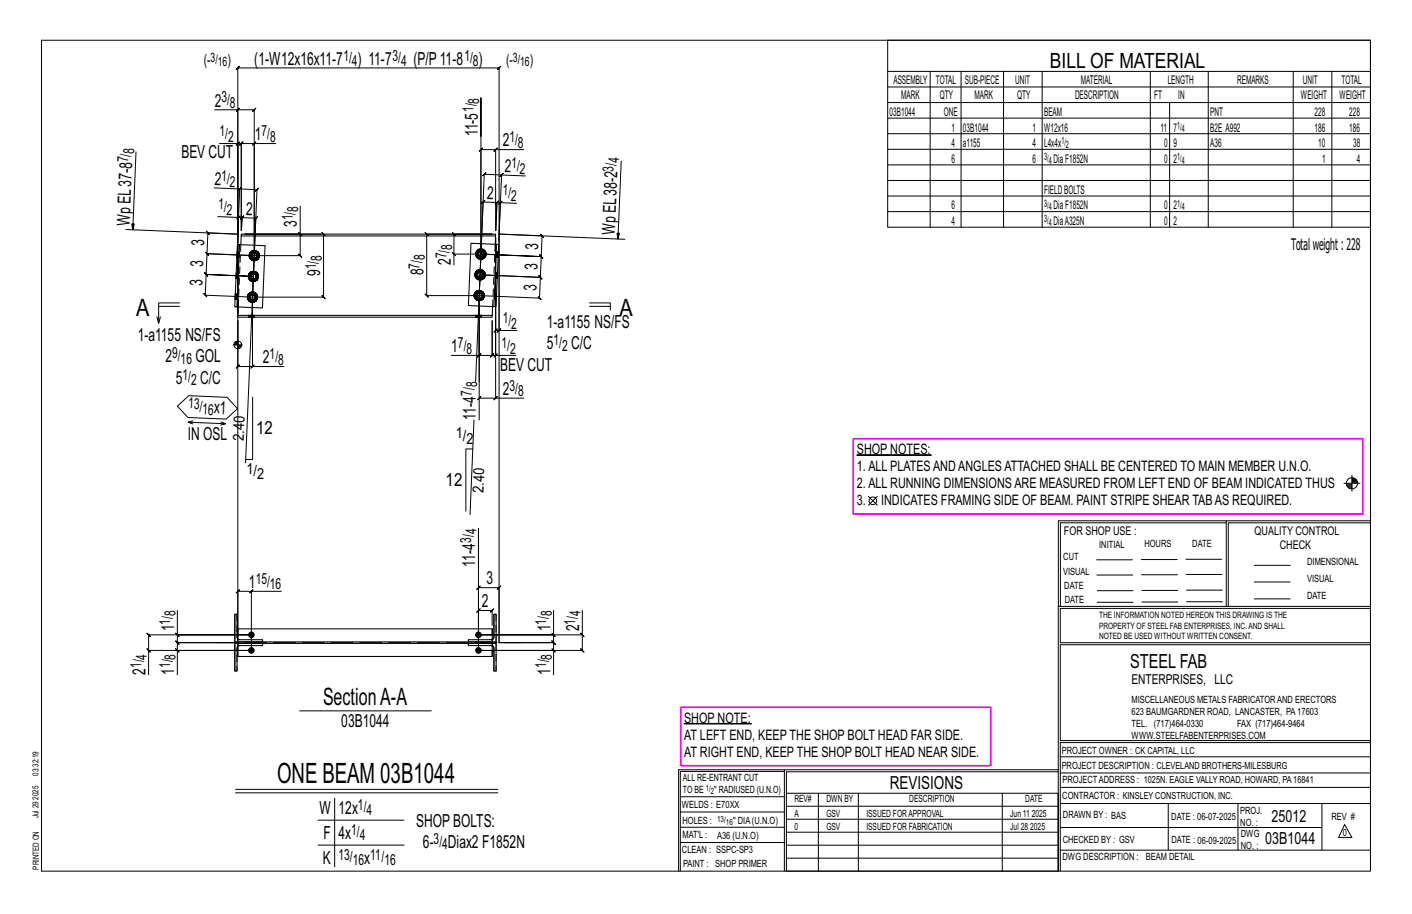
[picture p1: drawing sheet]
<svg xmlns="http://www.w3.org/2000/svg" width="432mm" height="279mm" viewBox="0 0 432 279" stroke-linecap="round" stroke-linejoin="round" font-family="sans-serif">
<g fill="#000" stroke="#000" stroke-width=".31">
<path d="M262 139h22.8v.2h-22.8zM209.2 221.2h20.6v.1h-20.6z"/>
<circle cx="76.9" cy="194.1" r=".86"/>
<circle cx="76.9" cy="198.8" r=".86"/>
<circle cx="146.3" cy="198.8" r=".86"/>
<circle cx="146.3" cy="194.1" r=".86"/>
</g>
<g fill="none" stroke="#000" stroke-width=".31">
<path d="M12.7 12.3h406.4v254h-406.4zM271.5 12.3h147.6v57.2h-147.6zM65.7 33.6h7v62.3v-52h-5.6M72.2 34.1l1-1zM72.7 33.6h5l-.5 .5 1-1-.5 .5v44.5M271.5 21.8h147.6M271.5 26.6h147.6M271.5 31.4h147.6M271.5 36.1h147.6M284.5 21.8v47.7M293.9 21.8v47.7M306.9 21.8v47.7"/>
<path d="M318.7 21.8v47.7M351.8 21.8v47.7M357.7 31.4v38.1M369.5 21.8v47.7M395.5 21.8v47.7M407.3 21.8v47.7M41.6 46.4l-1 23.8-.3-1.7h.7l-.4 1.7M65.5 57.4l7.8 .4-.7 15.9 .3-7.2-6.3-.3M72.2 44.4l1-1zM72.7 43.9h1.1l-.5 .5 1-1-.5 .5v26.6v-26.6l-.5 .5 1-1-.5 .5h3.9M72.8 58.2l1-.9zM73.3 57.8l5.3 .2-.5 .5 1-1-.5 .5-1.4 32.8v21.2h9.6"/>
<path d="M77.7 43.9l.5-.5-1 1zM84.3 43.9h-6.6v34.2M147.1 41.6v-11.7v47.8h-8.3v3.3M151.1 46.2l1-1zM151.6 45.7h-4.5l.5-.5-1 1 .5-.5v32l-1.7 38.9M152.9 54l1-1zM153.4 53.5l-5.3-.2 .5-.5-1 .9 .5-.4-1.6 37.1v18.2h-8.5M160.1 45.7h-8.5v24.8M160.6 53.8l-7.2-.3-.8 18.1M190 49.3l-1 23.8-.3-1.8h.7l-.4 1.8M271.5 40.9h147.6M271.5 45.6h147.6"/>
<path d="M271.5 50.4h147.6M271.5 55.2h147.6M271.5 59.9h147.6M38.5 70.2l34.2 1.4-9.1-.4-.5-.5 .9 1-.4-.5-.3 6.3-.5-.5 1 1.1-.5-.6 14.4 .6M72.4 67l1.1-1zM72.9 66.5h1.1l-.5 .5 1-1-.5 .5-.2 4 .2-4-.5 .5 1-1-.5 .5 4.2 .2-.5 .5 1-1-.5 .5-1 24.1M76.2 78.1h.5M76.3 77.6l.5 .2-.1 .3M76.7 79.2l.5 .4M76.7 78.1l.1 .4-.5 .2M76.8 77.8l.2-.4-.3-.3a1.52 1.52 0 0 0 0 2.1l.3-.3-.2-.4M77 78.9l.4 .2-.2 .5 .5 .1"/>
<path d="M77.2 76.7l-.5 .4M77.4 79.1l.3 .1v.5l.6-.1M77.7 78.1l-2.6 63.4M77.7 78.1l-14.4-.6-.5-.5 1 1.1-.5-.6-.3 6.4-.4-.5 .9 1-.5-.5 14.5 .6-14.5-.6-.4-.5 .9 1-.5-.5-.2 6.3-.5-.5 1 1.1-.5-.6 14.4 .6M77.7 76.6l-.5 .1 .2 .5-.4 .2M77.7 77.1l.4 .1 .2-.5 .5 .4-.3 .3M78.1 77.2l.4 .2 .3 .7h.5l-.1 .6M78.3 76.7l-.6-.1v.5l-.3 .1M78.5 78.9l.3 .3-.5 .4-.2-.5-.4 .1M78.7 78.5l.5 .2-.4 .5M78.8 78.1l-.3 .8-.4 .2M78.8 77.1l.4 .5-.5 .2"/>
<path d="M79.2 77.6l.1 .5M91.3 71.1l1 1zM91.8 63v8.6h-17h24.1l-.5-.5 1 1-.5-.5v19.2l-.5-.5 1 1-.5-.5h-21.7M91.8 71.6v6.5l-.5-.5 1 1-.5-.5h-14.1M138.3 77.2l1 1zM138.8 77.7v-6.1l.5 .5-1-1 .5 .5h11.7h-20l-.5-.5 1 1-.5-.5v18.8l-.5-.5 1 1-.5-.5h16M145.6 77.7h.4M145.7 77.1l.4 .2-.1 .4M146 78.7l.5 .4M146 77.7l.1 .4-.4 .2M146.1 77.3l.2-.4-.3-.3a1.52 1.52 0 0 0 0 2.1l.3-.3-.2-.3M146.3 78.4l.4 .2-.2 .5 .6 .1"/>
<path d="M146.5 76.3l-.5 .3M146.7 78.6l.4 .1v.5l.6-.1M147.1 76.2l-.6 .1 .2 .4-.4 .2M147.1 76.6l.4 .1 .2-.4 .4 .3-.3 .3M147.5 76.7l.3 .2 .3 .8h.5l-.1 .6M147.7 76.3l-.6-.1v.4l-.4 .1M147.8 78.4l.3 .3-.4 .4-.2-.5-.4 .1M148 78.1l.5 .2-.4 .4M148.1 77.7l-.3 .7-.3 .2M148.1 76.6l.4 .5-.5 .2M148.5 77.1l.1 .6M151.6 72.6v36h6.1"/>
<path d="M151.6 72.6v28.4l-.5 .5 1-1-.5 .5h1M151.6 72.6v49.1h8.6M152.5 62.4l1-.9zM152.6 71.6l13.2 .5-.5-.5 1 1-.5-.5-.3 6.3-.5-.5 1 1.1-.5-.6-18.4-.7 18.4 .7-.5-.5 1 1.1-.5-.6-.3 6.4-.4-.5 .9 1-.5-.5-18.4-.8 18.4 .8-.4-.5 .9 1-.5-.5-.2 6.3-.5-.5 1 1.1-.5-.6-18.5-.7M152.6 71.6l38.5 1.6M152.6 71.6v29.4h5.5M153 62l-1-.1 .5-.5-1.1 1 .6-.5-.4 8.6 .4-8.6 .5-.5-1.1 1 .6-.5-4.3-.2 .6-.4-1.1 .9 .5-.5-1.2 28.7v38M157.9 62.2l-4.9-.2-.5 11.7M271.5 64.7h147.6M48 96.8l.5 2M48.5 93.7h6.4M54.9 92.6h-6.4v6.2l.5-2"/>
<path d="M75.7 90.8h.5M75.8 90.3l.5 .1-.1 .4M76 84.5h.5M76.1 83.9l.4 .2v.4M76.1 91.9l.5 .3M76.2 90.8l.1 .4-.5 .2M76.3 90.4l.2-.3-.4-.3a1.52 1.52 0 0 0 0 2.1l.4-.3-.2-.4M76.4 85.6l.5 .3M76.5 84.5v.4l-.4 .2M76.5 91.6l.3 .2-.2 .4 .6 .2M76.5 84.1l.3-.3-.4-.4a1.52 1.52 0 0 0 0 2.2l.4-.4-.3-.3M76.6 89.4l-.5 .4"/>
<path d="M76.8 85.2l.3 .2-.2 .5 .6 .1M76.8 91.8l.4 .1v.5l.6-.2M76.9 83.1l-.5 .3M77.1 85.4l.4 .1v.5l.6-.1M77.2 89.3l-.6 .1 .2 .5-.3 .2M77.2 89.8l.4 .1 .2-.5 .5 .4-.4 .3M77.5 83l-.6 .1 .2 .5-.3 .2M77.5 83.5l.4 .1 .2-.5 .5 .3-.4 .4M77.6 89.9l.3 .2 .3 .7h.5l-.1 .6M77.8 89.4l-.6-.1v.5l-.4 .1M77.9 83.6l.3 .2 .3 .7h.5l-.1 .6M77.9 91.6l.4 .3-.5 .3-.2-.4-.4 .1"/>
<path d="M78.1 83.1l-.6-.1v.5l-.4 .1M78.2 91.2l.4 .2-.3 .5M78.2 85.2l.4 .4-.5 .3-.2-.5-.4 .1M78.2 90.8l-.3 .8-.3 .2M78.3 89.8l.3 .5-.4 .1M78.4 84.9l.5 .2-.3 .5M78.5 84.5l-.3 .7-.3 .2M78.6 83.4l.3 .5-.5 .2M78.6 90.3l.1 .5M78.9 83.9l.1 .6M145 90.4h.5M145.1 89.8l.5 .2-.1 .4"/>
<path d="M145.3 84h.5M145.4 83.4l.5 .2-.1 .4M145.5 91.4l.5 .4M145.5 90.4l.1 .4-.5 .1M145.6 90l.2-.4-.3-.3a1.52 1.52 0 0 0 0 2.1l.3-.3-.2-.3M145.7 85.1l.5 .3M145.8 84l.1 .4-.5 .2M145.8 91.1l.3 .2-.1 .5 .5 .1M145.9 83.6l.2-.3-.4-.4a1.52 1.52 0 0 0 0 2.2l.4-.4-.2-.3M146 89l-.5 .3M146.1 84.7l.3 .3-.2 .4 .6 .1M146.1 91.3l.4 .1v.5l.6-.1"/>
<path d="M146.2 82.6l-.5 .3M146.4 85h.4v.5l.6-.1M146.5 90.4v26.2M146.5 88.8l-.5 .2 .1 .4-.3 .2M146.5 89.3l.4 .1 .2-.4 .5 .3-.3 .3M146.8 82.5l-.6 .1 .2 .5-.3 .2M146.8 83l.4 .1 .2-.5 .5 .3-.4 .4M146.9 89.4l.4 .2 .3 .8h.5l-.2 .5M147.1 89l-.6-.2v.5l-.4 .1M147.2 83.1l.3 .2 .3 .7h.5l-.1 .6M147.3 91.1l.3 .3-.5 .4-.2-.5-.4 .1M147.4 82.6l-.6-.1v.5l-.4 .1"/>
<path d="M147.5 90.8l.4 .1-.3 .5M147.5 84.7l.4 .4-.5 .3-.2-.4h-.4M147.6 90.4l-.3 .7-.4 .2M147.6 89.3l.3 .5-.4 .2M147.7 84.4l.5 .2-.3 .5M147.8 84l-.3 .7-.3 .3M147.9 82.9l.3 .5-.5 .2M147.9 89.8l.2 .6M148.2 83.4l.1 .6M180.3 92.6h6.3v2.2M180.3 93.7h6.3M71.3 105.4h2.8"/>
<path d="M71.7 104.9v.5M71.9 104.6v.8M72.1 104.5v.9M72.3 104.3v1.1M72.5 104.3v1.1M72.7 106.8v-8.8v14l-.5 .5 1-1-.5 .5h4.5M72.9 105.4v1.2M73.1 105.4v1.1M73.4 105.4v1M73.6 105.4v.8M73.8 105.4v.5M77.2 112l.5-.5-1 1z"/>
<path d="M146 109.1l1-1zM146.5 108.6h4l-.5 .5 1-1-.5 .5v-10.6v10.6l-.5 .5 1-1-.5 .5h1.1M151.6 108.6l.5-.5-1 1zM152.6 101l.5-.5-1 1zM54.3 124.2l3.4-3.2 11.7 .5 3.2 3.4-3.4 3.2-11.8-.5zM57.5 129.1l11.5 .4-1.5 .5M59 128.6l-1.5 .5 1.4 .5M67.5 129l1.5 .5M77.3 121.4v19h-2.2M144.6 137.2h-2.1v19.1M145 128.4l-1.3 28.9M146.5 121.7l-.5 .5 1-1-.5 .5h5.1"/>
<path d="M151.6 121.7l.5-.5-1 1zM265.6 151.7l2.7 2.7M268.3 151.7l-2.7 2.7M375 159.8h-50.7v25.6M375 159.2h-51.3l-.1 107.1M411 147.7h4.9M411.7 148h1.7M411.8 148.3h1.6M411.9 148.6h1.5M412.2 148.9h1.2M412.5 149.2h.9M413.4 145.3v4.9"/>
<path d="M413.4 147.5h1.7M413.4 146.3h1M413.4 147.2h1.6M413.4 146.9h1.5M413.4 146.6h1.3M419.1 159.2h-44.1v26.2M419.1 159.8h-43.5v25.6M146.3 173.3v-11.8v37.3v-19.1l-.5 .5 1-1-.5 .5h6.3l-.5 .5 1-1-.5 .5v16.8M335.4 171.1h10.9M335.4 175.8h11M349 171h11M349.1 175.7h11"/>
<path d="M362.7 171h10.9M362.7 175.6h11M383.6 172.8h11M383.6 177.9h11M44.9 198.3l1 1zM53.7 198.3l1 1zM53.7 193.6l1 1zM54.2 186.6v7.5h22.7h-31.5l-.5-.5 1 1-.5-.5v4.7M54.2 194.1v2.4l-.5-.5 1 1-.5-.5h18.5h-18.5l-.5-.5 1 1-.5-.5v2.3M76.9 180.8l.5-.5-1 1zM76.9 180.8h-4.2l.5-.5-1 1 .5-.5v13.2v-173.2l-.5 .5 1-1-.5 .5h79.9l-.5 .5 1-1-.5 .5v175.7M76.9 198.8h-22.7v7.5"/>
<path d="M86 180.8h-9.1v18h-31.5v7.5M150.5 191.2v-4.6l.5-.5-1 1 .5-.5h-4.2l.5-.5-1 1 .5-.5v12.2M152.6 196.5h16.7l-.5-.5 1 1-.5-.5v2.3M168.8 193.6l1 1zM168.8 198.3l1 1zM169.3 186.6v7.5h-23h31.8v-7.5M169.3 194.1v2.4l-.5-.5 1 1-.5-.5h-16.7M177.6 193.6l1 1zM178.1 194.1v4.7l-.5-.5 1 1-.5-.5h-31.8h23v7.5M323.7 185.4h95.4M335.5 184.1h11M335.5 180.6h11"/>
<path d="M349.2 184h11M349.2 180.5h11M362.9 180.4h10.9M362.9 184h10.9M383.6 183.1h11M419.1 186h-94.9v10.5h94.9M419.1 197.1h-94.9v29.3h94.9v.6h-94.9v39.3M91.7 217.3h40.2M239.9 235.8h-31.9v30.5M239.9 235.3h-32.4v31M323.6 235.3h-83.7v31M323.6 235.9h-83.1v6.6"/>
<path d="M324.2 236.3h94.9M324.2 231.4h94.9M72 241.3h80.3M72 242.4h80.3M97.3 258.3h26.3M97.3 250.7h26.3M102.3 244.1v20.9M208 252.9h31.9M208 257.5h31.9M208 243.6h31.9M208 248.2h31.9M240.5 242.5h83.1v23.8h-83.1z"/>
<path d="M240.5 258.4h83.1M240.5 254.4h83.1M240.5 250.4h83.1M240.5 246.5h83.1M250.3 242.5v23.8M262.5 242.5v23.8M306.5 242.5v23.8M324.2 253h80.1M324.2 245.6h94.9M324.2 259.9h94.9M324.2 240.7h94.9M357.3 245.6v14.3"/>
<path d="M378.6 245.6v14.3M404.3 245.6v14.3M411.2 252.1l2.2 3.9h-4zM240.5 262.3h83.1"/>
<circle cx="72.7" cy="105.4" r="1.16"/>
<circle cx="266.9" cy="153.1" r="1.17"/>
<circle cx="413.4" cy="147.7" r="1.71"/>
</g>
<path d="M261 134.1h155.8v23h-155.8zM208.2 216.2h94.7v17.8h-94.7z" fill="none" stroke="#f0f" stroke-width=".5"/>
<g fill="none" stroke="#000" stroke-width=".32">
<path d="M72.6 74.8h.7l-.8 19h-.7zM73.3 74.8l7.8 .3-.8 19-7.8-.3M73.8 72.1l-.1 2.7M73.8 71.6h77.8l-.1 .5h-77.7zM151.5 72.1l-.1 2.6M151.8 74.7h.7l-.8 19.1-.7-.1zM151.8 74.7l-7.8-.3-.8 19 7.8 .3M72.7 96.4h77.8v.6h-77.8zM72.9 93.8l-.2 2.6M76 96.4h.1M76 97h.1M77.7 96.4h.1"/>
<path d="M77.7 97h.1M145.5 96.4h.1M145.5 97h.1M147.2 96.4h.1M147.2 97h.1M150.6 93.7l-.1 2.7M71.8 196.7h8.5v.6h-7a.79 .79 0 0 0-.8 .8v7h-.7zM71.8 187.8h.7v7a.79 .79 0 0 0 .8 .8h7v.6h-8.5zM71.8 187.8v8.4M71.8 196.7v8.4M72.7 195.3v-3.1h77.8v3.3M72.7 197.6v3.1"/>
<path d="M72.7 196.2v.5M72.7 192.2v3.1M72.9 196.2h77.8v.5h-77.8zM143.2 196.7v.6zM143.2 195.6h7.1a.79 .79 0 0 0 .8-.8v-7h.6v8.4h-8.5zM143.2 196.7h8.5v8.4h-.7v-7l-.2-.5M143.2 197.3h7.1a.79 .79 0 0 1 .8 .8v7M143.2 195.6v.6M150.5 197.4v3.3h-77.8v-3.1M151.1 187.8l-.1 7-.2 .5"/>
</g>
<g fill="none" stroke="#000" stroke-width=".31" stroke-dasharray="2 1.4">
<path d="M72.4 78.7l.7 .1zM72.4 78.7v-.2M72.4 78.3v.2l.7 .1v.1M72.5 77.9v-.3h.6v.4M72.5 77.6v-.3h.7l-.1 .3M72.5 77.3v-.2l.7 .1v.1M72.5 77.1l.7 .1M73.1 78.3v-.3l-.6-.1-.1 .4h.7v.3M73.7 74.8l-.8 19M76.2 78.1l.1 .7zM76.2 78.1l.1 .6zM76.2 78.1l.8-1.3-.8 1.3 .8 1.4-.8-1.4h.5"/>
<path d="M76.3 77.5l-.1 .6zM76.3 78.8l.3 .5zM76.3 78.7l.5-.2-.1-.4M76.3 77.6l.5 .2-.1 .3M76.6 77l-.3 .5zM76.6 79.3l.5 .3zM76.6 77l.5-.3zM76.7 79.2l.5 .4zM76.7 79.2l.5 .4M76.7 77.1l.5-.4zM76.7 77.1l.5-.4M76.8 78.5l.6 .6"/>
<path d="M76.8 77.8l.6-.6M77 78.1l.1 .4zM77 79.5h1.5zM77 76.8h1.5zM77 77.4l-.3-.3-.5 1 .1-.5v1.1l.4 .5-.4-.5 .4 .5 .3-.3M77.1 77.8l-.1 .3zM77.1 78.5l.3 .3zM77.1 77.8l.3-.3zM77.1 79.6l.6 .1zM77.1 76.7l.6-.1zM77.4 79.1l.3 .1v.5l-.5-.1 .5 .1-.5-.1zM77.4 78.8l.3 .1z"/>
<path d="M77.4 77.5l.3-.1zM77.7 76.6l-.5 .1 .5-.1-.5 .1 .2 .5 .3-.1M77.7 79.7l.7-.1zM77.7 79.7l.6-.1zM77.7 79.7l.6-.1M77.7 79.2l.4-.1 .2 .5M77.7 78.9l.4-.1zM77.7 77.4l.4 .1zM77.7 76.6l.6 .1-.6-.1 .6 .1-.2 .5-.4-.1zM77.7 76.6l.7 .1zM78.1 79.1l.4-.2M78.1 78.8l.3-.3z"/>
<path d="M78.1 77.5l.3 .3zM78.1 77.2l.4 .2M78.3 79.6l.5-.4zM78.3 79.6l.5-.4M78.3 76.7l.5 .4zM78.3 76.7l.5 .4M78.4 79.6l.5-.3zM78.4 76.7l.5 .3zM78.4 77.8l.1 .3zM78.5 76.8l.8 1.3zM78.5 78.1l-.1 .4zM78.7 78.5l.5 .2-.4 .5"/>
<path d="M78.7 77.8l.5-.2-.4-.5M78.8 79.2l-.3-.3 .3-.8M78.8 77.1l-.3 .3 .3 .7h.5l-.1 .6M78.9 77l.3 .5zM79.2 77.6l.1 .5zM79.2 77.6l.1 .5M79.2 78.8l-.3 .5zM79.2 77.5l.1 .6zM79.3 78.1l-.8 1.4zM79.3 78.1l-.1 .7zM145.5 77.7l.1 .6zM145.6 77.7l.1 .6z"/>
<path d="M145.6 77.7l.7-1.3-.7 1.3 .7 1.3-.7-1.3h.4M145.6 77.1l-.1 .6zM145.6 78.3l.3 .5zM145.7 78.3l.4-.2-.1-.4M145.7 77.1l.4 .2-.1 .4M145.9 76.5l-.3 .6zM145.9 78.8l.6 .3zM145.9 76.5l.6-.3zM146 78.7l.5 .4zM146 78.7l.5 .4M146 76.6l.5-.3zM146 76.6l.5-.3"/>
<path d="M146.1 78.1l.6 .5M146.1 77.3l.6-.6M146.3 77.7l.1 .4zM146.3 79h1.5zM146.3 76.4h1.5zM146.3 76.9l-.3-.3-.4 1.1 .1-.6v1.2l.3 .4-.3-.4 .3 .4 .3-.3M146.4 77.3l-.1 .4zM146.4 78.1l.3 .3zM146.4 77.3l.3-.3zM146.5 79.1l.6 .2zM146.5 76.2l.6-.1zM146.7 78.6l.4 .1v.5l-.6-.1 .6 .1-.6-.1z"/>
<path d="M146.7 78.4l.4 .1zM146.7 77l.4-.1zM147.1 76.2l-.6 .1 .6-.1-.6 .1 .2 .4 .4-.1M147.1 79.3l.6-.2zM147.1 79.2l.6-.1zM147.1 79.2l.6-.1M147.1 78.7l.4-.1 .2 .5M147.1 78.5l.4-.1zM147.1 76.9l.4 .1zM147.1 76.2l.6 .1-.6-.1 .6 .1-.2 .4-.4-.1zM147.1 76.1l.6 .1zM147.5 78.6l.3-.2"/>
<path d="M147.5 78.4l.3-.3zM147.5 77l.3 .3zM147.5 76.7l.3 .2M147.7 79.1l.4-.4zM147.7 79.1l.4-.4M147.7 76.3l.4 .3zM147.7 76.3l.4 .3M147.7 79.1l.5-.3zM147.7 76.2l.5 .3zM147.8 77.3l.1 .4zM147.8 76.4l.8 1.3zM147.9 77.7l-.1 .4z"/>
<path d="M148 78.1l.5 .2-.4 .4M148 77.3l.5-.2-.4-.5M148.1 78.7l-.3-.3 .3-.7M148.1 76.6l-.3 .3 .3 .8h.5l-.1 .6M148.2 76.5l.3 .6zM148.5 77.1l.1 .6zM148.5 77.1l.1 .6M148.5 78.3l-.3 .5zM148.5 77.1l.2 .6zM148.6 77.7l-.8 1.3zM148.7 77.7l-.2 .6zM151.7 77.5v.4h.7v-.3l-.7-.1v-.2"/>
<path d="M151.7 77l.7 .1zM152.3 78.7h-.6M152.3 78.5v.2h-.6v-.2M152.4 78.2l-.1 .3h-.6v-.3M152.4 77.9v.3h-.7v-.3M152.4 77.6v-.3h-.7v-.2M152.4 77.1v.2M71.9 91.4l.7 .1zM71.9 91.4v-.2M71.9 90.9v.3l.7 .1v.1M71.9 90.6v-.3h.7v.3M71.9 90.3v-.3h.7v.3"/>
<path d="M71.9 90l.1-.2 .6 .1v.1M72 89.8l.6 .1M72.2 85.1l.6 .1zM72.2 85.1v-.2M72.2 84.6v.3h.6v.2M72.2 84.3v-.4l.7 .1v.3M72.2 83.9v-.2h.7v.3M72.2 83.7v-.2h.7v.2M72.2 83.5h.7M72.6 91v-.4h-.7v.3l.7 .1v.3M72.9 84.6v-.3h-.7v.3h.7l-.1 .3M75.6 90.8l.1 .6z"/>
<path d="M75.7 90.8l.1 .6zM75.7 90.8l.8-1.3-.8 1.3 .8 1.4-.8-1.4h.5M75.7 90.2l-.1 .6zM75.7 91.4l.4 .6zM75.8 91.4l.5-.2-.1-.4M75.8 90.3l.5 .1-.1 .4M75.9 84.5l.1 .6zM76 84.5l.1 .6zM76 84.5l.7-1.3-.7 1.3 .7 1.3-.7-1.3h.5M76 96.4h.1M76 96.4v.6M76 83.9l-.1 .6z"/>
<path d="M76 85.1l.4 .5zM76.1 97h-.1M76.1 85.1l.4-.2v-.4M76.1 83.9l.4 .2v.4M76.1 89.7l-.4 .5zM76.1 92l.5 .3zM76.1 89.7l.5-.3zM76.1 91.9l.5 .3zM76.1 91.9l.5 .3M76.1 89.8l.5-.4zM76.1 89.8l.5-.4M76.3 97h-.2v-.6h.2"/>
<path d="M76.3 91.2l.5 .6M76.3 90.4l.5-.5M76.4 83.4l-.4 .5zM76.4 85.6l.5 .4zM76.4 83.4l.5-.4zM76.4 85.6l.5 .3zM76.4 85.6l.5 .3M76.4 83.4l.5-.3zM76.4 83.4l.5-.3M76.4 90.8l.1 .4zM76.5 92.2h1.5zM76.5 89.5h1.5z"/>
<path d="M76.5 90.1l-.4-.3-.4 1 .1-.5v1.1l.3 .5-.3-.5 .3 .5 .4-.3M76.5 90.4l-.1 .4zM76.5 91.2l.3 .3zM76.5 90.4l.3-.3zM76.5 96.4h.4v.6h-.4zM76.5 97h-.2v-.6h.2M76.5 84.9l.6 .5M76.5 84.1l.6-.5M76.6 92.3l.6 .1zM76.6 89.4l.6-.2zM76.7 84.5l.1 .4zM76.7 85.8h1.5z"/>
<path d="M76.7 83.2h1.5zM76.8 83.8l-.4-.4-.4 1.1 .1-.6v1.2l.3 .5-.3-.5 .3 .5 .4-.4M76.8 84.1l-.1 .4zM76.8 84.9l.3 .3zM76.8 84.1l.3-.3zM76.8 91.8l.4 .1v.5l-.6-.2 .6 .2-.6-.2zM76.8 91.5l.4 .1zM76.8 90.1l.4-.1zM76.9 97h.3v-.6h.3M76.9 96.4h.3M76.9 86l.6 .1zM76.9 83l.6-.1z"/>
<path d="M77.1 85.4l.4 .1v.5l-.6-.1 .6 .1-.6-.1zM77.1 85.2l.4 .1zM77.1 83.8l.4-.1zM77.2 97h.3v-.6h.2M77.2 89.3l-.6 .1 .6-.1-.6 .1 .2 .5 .4-.1M77.2 92.4l.6-.1zM77.2 92.4l.6-.2zM77.2 92.4l.6-.2M77.2 91.9l.4-.1 .2 .4M77.2 91.6l.4-.1zM77.2 90l.4 .1zM77.2 89.3l.6 .1-.6-.1 .6 .1-.2 .5-.4-.1z"/>
<path d="M77.2 89.2l.6 .2zM77.5 97h.2v-.6M77.5 83l-.6 .1 .6-.1-.6 .1 .2 .5 .4-.1M77.5 86.1l.6-.1zM77.5 86l.6-.1zM77.5 86l.6-.1M77.5 85.5l.4-.1 .2 .5M77.5 85.3l.4-.1zM77.5 83.7l.4 .1zM77.5 83l.6 .1-.6-.1 .6 .1-.2 .5-.4-.1zM77.5 82.9l.6 .1zM77.6 91.8l.3-.2"/>
<path d="M77.6 91.5l.3-.3zM77.6 90.1l.3 .3zM77.6 89.9l.3 .2M77.7 97v-.6M77.7 97h.1M77.8 92.2l.5-.3zM77.8 92.2l.5-.3M77.8 89.4l.5 .4zM77.8 89.4l.5 .4M77.8 92.3l.5-.3zM77.8 89.4l.5 .3zM77.9 85.4l.3-.2"/>
<path d="M77.9 85.2l.3-.3zM77.9 83.8l.3 .3zM77.9 83.6l.3 .2M77.9 90.4l.1 .4zM78 89.5l.7 1.3zM78 90.8l-.1 .4zM78.1 85.9l.5-.3zM78.1 85.9l.5-.3M78.1 83.1l.5 .3zM78.1 83.1l.5 .3M78.1 86l.5-.4zM78.1 83l.5 .4z"/>
<path d="M78.2 91.2l.4 .2-.3 .5M78.2 90.4l.4-.1-.3-.5M78.2 84.1l.1 .4zM78.2 83.2l.8 1.3zM78.3 84.5l-.1 .4zM78.3 91.9l-.4-.3 .3-.8M78.3 89.8l-.4 .3 .3 .7h.5l-.1 .6M78.3 89.7l.4 .5zM78.4 84.9l.5 .2-.3 .5M78.4 84.1l.5-.2-.3-.5M78.6 85.6l-.4-.4 .3-.7M78.6 83.4l-.4 .4 .3 .7h.5l-.1 .6"/>
<path d="M78.6 83.4l.4 .5zM78.6 90.3l.1 .5zM78.6 90.3l.1 .5M78.7 91.4l-.4 .6zM78.7 90.2l.1 .6zM78.7 90.8l-.7 1.4zM78.8 90.8l-.1 .6zM78.9 83.9l.1 .6zM78.9 83.9l.1 .6M79 85.1l-.4 .5zM79 83.9l.1 .6zM79 84.5l-.8 1.3z"/>
<path d="M79.1 84.5l-.1 .6zM145 90.4l.1 .6zM145 90.4l.1 .5zM145 90.4l.8-1.4-.8 1.4 .8 1.3-.8-1.3h.5M145.1 89.8l-.1 .6zM145.1 91l.3 .5zM145.1 90.9l.5-.1-.1-.4M145.1 89.8l.5 .2-.1 .4M145.2 84l.1 .6zM145.3 84l.1 .6zM145.3 84l.7-1.3-.7 1.3 .7 1.3-.7-1.3h.5M145.3 83.4l-.1 .6z"/>
<path d="M145.3 84.6l.4 .5zM145.4 84.6l.5-.2-.1-.4M145.4 83.4l.5 .2-.1 .4M145.4 89.2l-.3 .6zM145.4 91.5l.5 .3zM145.4 89.2l.5-.3zM145.5 96.4h.1M145.5 96.4v.6M145.5 91.4l.5 .4zM145.5 91.4l.5 .4M145.5 89.3l.5-.3zM145.5 89.3l.5-.3"/>
<path d="M145.5 97h.1M145.6 90.8l.5 .5M145.6 90l.5-.6M145.7 82.9l-.4 .5zM145.7 85.1l.5 .4zM145.7 82.9l.5-.4zM145.7 97h-.2v-.6h.2M145.7 85.1l.5 .3zM145.7 85.1l.5 .3M145.7 82.9l.5-.3zM145.7 82.9l.5-.3M145.7 90.4l.1 .4z"/>
<path d="M145.8 91.7h1.5zM145.8 89h1.5zM145.8 89.6l-.3-.3-.5 1.1 .1-.6v1.1l.4 .5-.4-.5 .4 .5 .3-.3M145.8 90l-.1 .4zM145.8 90.8l.3 .3zM145.8 90l.3-.3zM145.9 84.4l.5 .6M145.9 83.6l.5-.5M145.9 91.8l.6 .2zM145.9 88.9l.6-.1zM146 96.4h.3v.6h-.3zM146 97h-.3v-.6h.3"/>
<path d="M146 84l.1 .4zM146 85.3h1.6zM146 82.7h1.6zM146.1 83.3l-.4-.4-.4 1.1 .1-.6v1.2l.3 .5-.3-.5 .3 .5 .4-.4M146.1 83.6l-.1 .4zM146.1 84.4l.3 .3zM146.1 83.6l.3-.3zM146.1 91.3l.4 .1v.5l-.5-.1 .5 .1-.5-.1zM146.1 91.1l.4 .1zM146.1 89.7l.4-.1zM146.2 85.5l.6 .1zM146.2 82.5l.6-.1z"/>
<path d="M146.3 97h.3v-.6h.3M146.3 96.4h.3M146.4 85h.4v.5l-.6-.1 .6 .1-.6-.1zM146.4 84.7l.4 .1zM146.4 83.3l.4-.1zM146.5 88.8l-.5 .2 .5-.2-.5 .2 .1 .4 .4-.1M146.5 92l.7-.2zM146.5 91.9l.6-.1zM146.5 91.9l.6-.1M146.5 91.4l.4-.1 .2 .5M146.5 91.2l.4-.1zM146.5 89.6l.4 .1z"/>
<path d="M146.5 88.8l.6 .2-.6-.2 .6 .2-.2 .4-.4-.1zM146.5 88.8l.7 .1zM146.6 97h.3v-.6h.2M146.8 82.5l-.6 .1 .6-.1-.6 .1 .2 .5 .4-.1M146.8 85.6l.6-.1zM146.8 85.5l.6-.1zM146.8 85.5l.6-.1M146.8 85h.4l.2 .4M146.8 84.8l.4-.1zM146.8 83.2l.4 .1zM146.8 82.5l.6 .1-.6-.1 .6 .1-.2 .5-.4-.1zM146.8 82.4l.6 .1z"/>
<path d="M146.9 97h.2l.1-.6M146.9 91.3l.4-.2M146.9 91.1l.3-.3zM146.9 89.7l.3 .3zM146.9 89.4l.4 .2M147.1 91.8l.5-.4zM147.1 91.8l.5-.4M147.1 89l.5 .3zM147.1 89l.5 .3M147.2 91.8l.5-.3zM147.2 88.9l.5 .3zM147.2 97v-.6"/>
<path d="M147.2 97h-.1M147.2 85l.3-.3M147.2 84.7l.3-.3zM147.2 83.3l.3 .3zM147.2 83.1l.3 .2M147.2 90l.1 .4zM147.3 89l.8 1.4zM147.3 90.4l-.1 .4zM147.4 85.4l.5-.3zM147.4 85.4l.5-.3M147.4 82.6l.5 .3zM147.4 82.6l.5 .3"/>
<path d="M147.4 85.5l.5-.4zM147.4 82.5l.5 .4zM147.5 90.8l.4 .1-.3 .5M147.5 90l.4-.2-.3-.5M147.5 83.6l.1 .4zM147.6 82.7l.7 1.3zM147.6 84l-.1 .4zM147.6 91.4l-.3-.3 .3-.7M147.6 89.3l-.3 .3 .3 .8h.5l-.2 .5M147.7 89.2l.3 .6zM147.7 84.4l.5 .2-.3 .5M147.7 83.6l.5-.2-.3-.5"/>
<path d="M147.9 85.1l-.4-.4 .3-.7M147.9 82.9l-.4 .4 .3 .7h.5l-.1 .6M147.9 82.9l.4 .5zM147.9 89.8l.2 .6zM147.9 89.8l.2 .6M148 91l-.3 .5zM148 89.8l.1 .6zM148.1 90.4l-.8 1.3zM148.1 90.4l-.1 .6zM148.2 83.4l.1 .6zM148.2 83.4l.1 .6M148.3 84.6l-.4 .5z"/>
<path d="M148.3 83.4l.1 .6zM148.3 84l-.7 1.3zM148.4 84l-.1 .6zM150.6 93.7l.8-19M151.2 90.2v.4h.6l.1-.3-.7-.1v-.3M151.2 89.7l.7 .1zM151.4 83.9v.3h.7v-.3h-.7v-.3M151.5 83.4h.6zM151.8 91.4l-.7-.1M151.8 91.2v.2l-.7-.1v-.1M151.8 90.9v.3h-.7v-.3M151.8 90.6v.3h-.7l.1-.3"/>
<path d="M151.9 90.3v-.3l-.7-.1v-.1M151.9 89.8v.2M152.1 85h-.7M152.1 84.8v.2h-.7v-.2M152.1 84.6v.2h-.7v-.3M152.1 84.2v.4l-.7-.1v-.3M152.1 83.9v-.3h-.7l.1-.2M152.1 83.4v.2M72.5 187.8v7a.79 .79 0 0 0 .8 .8M72.7 195.3v.9M72.7 196.7v.9M72.7 195.3l.1 .9"/>
<path d="M72.8 196.7l-.1 .9M73.3 197.3a.79 .79 0 0 0-.8 .8v7M80.3 196.7v.6M80.3 195.6v.6M150.2 195.6l.6-.3M150.5 192.2v8.5M150.5 197.4l.1-.7M150.6 196.2l-.1-.7M150.8 197.6l-.6-.3M151.7 187.8v8.4M151.7 196.7v8.4"/>
</g>
<path d="M66 196.5h93.4" fill="none" stroke="#000" stroke-width=".31" stroke-dasharray="6.8 1 0 1"/>
<text font-size="8.6" x="84.7" y="239.3">ONE BEAM 03B1044</text>
<g font-size="7.3">
<text x="41.6" y="96.5">A</text>
<text x="189.4" y="96.5">A</text>
<text x="98.8" y="215.6">SectionA-A</text>
</g>
<text font-size="6.4" x="321.1" y="20.7">BILL OF MATERIAL</text>
<text font-size="5.9" x="345.6" y="204.1">STEEL FAB</text>
<g font-size="5.5">
<text x="77.8" y="19.8">(1-W12x16x11-7</text>
<text x="109.4" y="19.8">) 11-7</text>
<text x="126.4" y="19.8">(P/P11-8</text>
<text x="146.4" y="19.8">)</text>
<text x="65.7" y="32.6">2</text>
<text x="146.1" y="41.6" transform="rotate(-90 146.1 41.6)">11-5</text>
<text x="77.9" y="42.9">1</text>
<text x="153.7" y="44.8">2</text>
<text x="55.5" y="48.4">BEV CUT</text>
<text x="154.3" y="52.5" transform="rotate(2 154.3 52.5)">2</text>
<text x="65.5" y="56.4" transform="rotate(2 65.5 56.4)">2</text>
<text x="75.1" y="65.6" transform="rotate(2 75.1 65.6)">2</text>
<text x="148.9" y="60.8" transform="rotate(2 148.9 60.8)">2</text>
<text x="39.7" y="69.1" transform="rotate(-88 39.7 69.1)">WpEL37-8</text>
<text x="90.8" y="69.4" transform="rotate(-90 90.8 69.4)">3</text>
<text x="188" y="72" transform="rotate(-88 188 72)">WpEL38-2</text>
<text x="62.4" y="75.3" transform="rotate(-88 62.4 75.3)">3</text>
<text x="164.6" y="76.3" transform="rotate(-88 164.6 76.3)">3</text>
<text x="62.1" y="81.7" transform="rotate(-88 62.1 81.7)">3</text>
<text x="137.8" y="81" transform="rotate(-90 137.8 81)">2</text>
<text x="164.3" y="82.6" transform="rotate(-88 164.3 82.6)">3</text>
<text x="61.9" y="87.3" transform="rotate(-88 61.9 87.3)">3</text>
<text x="98" y="84.4" transform="rotate(-90 98 84.4)">9</text>
<text x="129.5" y="84.2" transform="rotate(-90 129.5 84.2)">8</text>
<text x="164.1" y="88.9" transform="rotate(-88 164.1 88.9)">3</text>
<text x="167.3" y="100.3">1-a1155 NS/FS</text>
<text x="42.1" y="104.3">1-a1155 NS/FS</text>
<text x="138" y="107.7">1</text>
<text x="167.3" y="106.8">5</text>
<text x="174.7" y="106.8">C/C</text>
<text x="50.6" y="110.8">2</text>
<text x="59.7" y="110.8">GOL</text>
<text x="80.4" y="111.1">2</text>
<text x="153" y="113.4">BEV CUT</text>
<text x="53.8" y="117.3">5</text>
<text x="61.2" y="117.3">C/C</text>
<text x="153.8" y="120.7">2</text>
<text x="65.3" y="126.4" transform="rotate(2 65.3 126.4)">x1</text>
<text x="145.6" y="128.4" transform="rotate(-90 145.6 128.4)">11-4</text>
<text x="57.4" y="134.5">IN OSL</text>
<text x="78.3" y="132.7">12</text>
<text x="136.3" y="148.5">12</text>
<text x="145.3" y="173.3" transform="rotate(-90 145.3 173.3)">11-4</text>
<text x="76.1" y="179.8">1</text>
<text x="148.8" y="178.7">3</text>
<text x="147.4" y="185.6">2</text>
<text x="53.2" y="193" transform="rotate(-90 53.2 193)">1</text>
<text x="168.3" y="193" transform="rotate(-90 168.3 193)">1</text>
<text x="177.1" y="193" transform="rotate(-90 177.1 193)">2</text>
<text x="44.5" y="206.3" transform="rotate(-90 44.5 206.3)">2</text>
<text x="53.2" y="206.3" transform="rotate(-90 53.2 206.3)">1</text>
<text x="168.3" y="206.3" transform="rotate(-90 168.3 206.3)">1</text>
<text x="104.4" y="222.3">03B1044</text>
<text x="272.2" y="241.1">REVISIONS</text>
<text x="97.7" y="248.8">W</text>
<text x="103.5" y="248.8">12x</text>
<text x="98.9" y="256.4">F</text>
<text x="103.5" y="256.4">4x</text>
<text x="127.3" y="252.7">SHOPBOLTS:</text>
<text x="129.3" y="259.2">6-</text>
<text x="137" y="259.2">Diax2 F1852N</text>
<text x="98.7" y="264">K</text>
<text x="111.4" y="264">x</text>
</g>
<g font-size="5.1">
<text x="388.9" y="251.3">25012</text>
<text x="386.9" y="258.1">03B1044</text>
</g>
<text font-size="4.9" x="394.8" y="76.4">Totalweight : 228</text>
<g font-size="4.7">
<text x="62.3" y="19.9">(-</text>
<text x="69.6" y="19.9">)</text>
<text x="105" y="18.5">1/</text>
<text x="107.6" y="20.2">4</text>
<text x="120" y="18.5">3/</text>
<text x="122.6" y="20.2">4</text>
<text x="142" y="18.5">1/</text>
<text x="144.6" y="20.2">8</text>
<text x="154.7" y="19.9">(-</text>
<text x="162" y="19.9">)</text>
<text x="67.7" y="31.3">3/</text>
<text x="70.3" y="33">8</text>
<text x="144.8" y="34.3" transform="rotate(-90 144.8 34.3)">1/</text>
<text x="146.5" y="31.6" transform="rotate(-90 146.5 31.6)">8</text>
<text x="67.1" y="41.6">1/</text>
<text x="80" y="41.6">7/</text>
<text x="41" y="47.1" transform="rotate(-88 41 47.1)">8</text>
<text x="69.7" y="43.3">2</text>
<text x="82.6" y="43.3">8</text>
<text x="155.8" y="43.5">1/</text>
<text x="158.4" y="45.2">8</text>
<text x="39.2" y="49.6" transform="rotate(-88 39.2 49.6)">7/</text>
<text x="156.4" y="51.4" transform="rotate(2 156.4 51.4)">1/</text>
<text x="158.9" y="53.1" transform="rotate(2 158.9 53.1)">2</text>
<text x="187.6" y="52.5" transform="rotate(-88 187.6 52.5)">3/</text>
<text x="189.4" y="49.9" transform="rotate(-88 189.4 49.9)">4</text>
<text x="67.6" y="55.3" transform="rotate(2 67.6 55.3)">1/</text>
<text x="70.2" y="57.1" transform="rotate(2 70.2 57.1)">2</text>
<text x="153.7" y="59.7" transform="rotate(2 153.7 59.7)">1/</text>
<text x="66.7" y="64" transform="rotate(2 66.7 64)">1/</text>
<text x="69.3" y="65.7" transform="rotate(2 69.3 65.7)">2</text>
<text x="91.2" y="64.7" transform="rotate(-90 91.2 64.7)">8</text>
<text x="156.2" y="61.5" transform="rotate(2 156.2 61.5)">2</text>
<text x="89.6" y="67.4" transform="rotate(-90 89.6 67.4)">1/</text>
<text x="138.2" y="76.4" transform="rotate(-90 138.2 76.4)">8</text>
<text x="96.7" y="82.4" transform="rotate(-90 96.7 82.4)">1/</text>
<text x="98.4" y="79.7" transform="rotate(-90 98.4 79.7)">8</text>
<text x="128.3" y="82.1" transform="rotate(-90 128.3 82.1)">7/</text>
<text x="129.9" y="79.5" transform="rotate(-90 129.9 79.5)">8</text>
<text x="136.6" y="79" transform="rotate(-90 136.6 79)">7/</text>
<text x="153.7" y="98.8">1/</text>
<text x="156.3" y="100.5">2</text>
<text x="140.1" y="106.4">7/</text>
<text x="153.4" y="106.4">1/</text>
<text x="169.3" y="105.6">1/</text>
<text x="171.9" y="107.2">2</text>
<text x="52.6" y="109.6">9/</text>
<text x="55.2" y="111.2">16</text>
<text x="82.5" y="109.8">1/</text>
<text x="85.1" y="111.5">8</text>
<text x="142.7" y="108.1">8</text>
<text x="156" y="108.1">2</text>
<text x="55.8" y="116.1">1/</text>
<text x="58.4" y="117.7">2</text>
<text x="146" y="118.4" transform="rotate(-90 146 118.4)">8</text>
<text x="155.8" y="119.5">3/</text>
<text x="57.6" y="124.8" transform="rotate(2 57.6 124.8)">13/</text>
<text x="144.3" y="121" transform="rotate(-90 144.3 121)">7/</text>
<text x="158.4" y="121.1">8</text>
<text x="61.8" y="126.7" transform="rotate(2 61.8 126.7)">16</text>
<text x="74.5" y="134.7" transform="rotate(-88 74.5 134.7)">2.40</text>
<text x="139.3" y="133.9">1/</text>
<text x="142.6" y="135.6">2</text>
<text x="75.3" y="144.8">1/</text>
<text x="78.6" y="146.5">2</text>
<text x="147.9" y="150.7" transform="rotate(-88 147.9 150.7)">2.40</text>
<text x="144.1" y="165.9" transform="rotate(-90 144.1 165.9)">3/</text>
<text x="145.7" y="163.3" transform="rotate(-90 145.7 163.3)">4</text>
<text x="78.2" y="178.5">15/</text>
<text x="82.5" y="180.2">16</text>
<text x="52" y="191" transform="rotate(-90 52 191)">1/</text>
<text x="53.7" y="188.3" transform="rotate(-90 53.7 188.3)">8</text>
<text x="167.1" y="191" transform="rotate(-90 167.1 191)">1/</text>
<text x="168.7" y="188.3" transform="rotate(-90 168.7 188.3)">8</text>
<text x="175.8" y="191" transform="rotate(-90 175.8 191)">1/</text>
<text x="177.5" y="188.3" transform="rotate(-90 177.5 188.3)">4</text>
<text x="44.9" y="201.6" transform="rotate(-90 44.9 201.6)">4</text>
<text x="53.7" y="201.6" transform="rotate(-90 53.7 201.6)">8</text>
<text x="168.7" y="201.6" transform="rotate(-90 168.7 201.6)">8</text>
<text x="43.2" y="204.2" transform="rotate(-90 43.2 204.2)">1/</text>
<text x="52" y="204.2" transform="rotate(-90 52 204.2)">1/</text>
<text x="167.1" y="204.2" transform="rotate(-90 167.1 204.2)">1/</text>
<text x="109.5" y="247.5">1/</text>
<text x="112.1" y="249.2">4</text>
<text x="107.4" y="255.2">1/</text>
<text x="110" y="256.8">4</text>
<text x="132.6" y="258">3/</text>
<text x="103.5" y="262.8">13/</text>
<text x="113.2" y="262.8">11/</text>
<text x="135.2" y="259.6">4</text>
<text x="107.9" y="264.4">16</text>
<text x="117.6" y="264.4">16</text>
</g>
<g font-size="4.4">
<text x="262" y="138.8">SHOP NOTES:</text>
<text x="262" y="149.3">2.ALL RUNNING DIMENSIONSARE MEASURED FROM LEFT END OF BEAM INDICATED THUS</text>
<text x="262" y="144">1.ALL PLATESANDANGLESATTACHED SHALL BE CENTERED TO MAIN MEMBER U.N.O.</text>
<text x="262" y="154.5">3.</text>
<text x="269.5" y="154.5">INDICATES FRAMING SIDE OF BEAM. PAINT STRIPE SHEAR TABAS REQUIRED.</text>
<text x="209.2" y="220.9">SHOP NOTE:</text>
<text x="209.2" y="226.2">AT LEFT END, KEEP THE SHOP BOLT HEAD FAR SIDE.</text>
<text x="209.2" y="231.4">AT RIGHT END, KEEP THE SHOP BOLT HEAD NEAR SIDE.</text>
</g>
<text font-size="4.2" x="346" y="209.1">ENTERPRISES, LLC</text>
<g font-size="4">
<text x="64.4" y="18.9">3/</text>
<text x="66.6" y="20.3">16</text>
<text x="156.8" y="18.9">3/</text>
<text x="159" y="20.3">16</text>
</g>
<g font-size="3.7">
<text x="273.2" y="25.6">ASSEMBLY</text>
<text x="286.2" y="25.6">TOTAL</text>
<text x="295.1" y="25.6">SUB-PIECE</text>
<text x="310.4" y="25.6">UNIT</text>
<text x="330.5" y="25.6">MATERIAL</text>
<text x="357.1" y="25.6">LENGTH</text>
<text x="378.3" y="25.6">REMARKS</text>
<text x="398.4" y="25.6">UNIT</text>
<text x="410.2" y="25.6">TOTAL</text>
<text x="272.1" y="35.5">03B1044</text>
<text x="275.6" y="30.4">MARK</text>
<text x="287.4" y="30.4">QTY</text>
<text x="288.6" y="35.5">ONE</text>
<text x="298" y="30.4">MARK</text>
<text x="311" y="30.4">QTY</text>
<text x="319.3" y="35.5">BEAM</text>
<text x="328.7" y="30.4">DESCRIPTION</text>
<text x="353" y="30.4">FT</text>
<text x="360.3" y="30.4">IN</text>
<text x="370.1" y="35.5">PNT</text>
<text x="397.8" y="30.4">WEIGHT</text>
<text x="402" y="35.5">228</text>
<text x="409.6" y="30.4">WEIGHT</text>
<text x="412.6" y="35.5">228</text>
<text x="290.9" y="40.2">1</text>
<text x="294.5" y="40.2">03B1044</text>
<text x="315.8" y="40.2">1</text>
<text x="319.3" y="40.2">W12x16</text>
<text x="354.9" y="40.2">11</text>
<text x="358.9" y="40.2">7</text>
<text x="370.1" y="40.2">B2E A992</text>
<text x="402" y="40.2">186</text>
<text x="412.6" y="40.2">186</text>
<text x="290.9" y="45">4</text>
<text x="294.5" y="45">a1155</text>
<text x="315.8" y="45">4</text>
<text x="319.3" y="45">L4x4x</text>
<text x="356" y="45">0</text>
<text x="358.9" y="45">9</text>
<text x="370.1" y="45">A36</text>
<text x="403.2" y="45">10</text>
<text x="413.8" y="45">38</text>
<text x="290.9" y="49.7">6</text>
<text x="315.8" y="49.7">6</text>
<text x="322.2" y="49.7">DiaF1852N</text>
<text x="356" y="49.7">0</text>
<text x="358.9" y="49.7">2</text>
<text x="404.3" y="49.7">1</text>
<text x="415" y="49.7">4</text>
<text x="319.3" y="59.3">FIELDBOLTS</text>
<text x="290.9" y="64">6</text>
<text x="322.2" y="64">DiaF1852N</text>
<text x="356" y="64">0</text>
<text x="358.9" y="64">2</text>
<text x="290.9" y="68.8">4</text>
<text x="322.2" y="68.8">DiaA325N</text>
<text x="356" y="68.8">0</text>
<text x="358.9" y="68.8">2</text>
<text x="325.3" y="163.4">FOR SHOP USE :</text>
<text x="383.7" y="163.4">QUALITY CONTROL</text>
<text x="391.4" y="167.8">CHECK</text>
</g>
<g font-size="3.1">
<text x="360" y="39.4">1/</text>
<text x="361.4" y="40.5">4</text>
<text x="324.6" y="44.1">1/</text>
<text x="326" y="45.3">2</text>
<text x="319.3" y="48.9">3/</text>
<text x="320.7" y="50">4</text>
<text x="360" y="48.9">1/</text>
<text x="361.4" y="50">4</text>
<text x="319.3" y="63.2">3/</text>
<text x="320.7" y="64.3">4</text>
<text x="360" y="63.2">1/</text>
<text x="361.4" y="64.3">4</text>
<text x="319.3" y="68">3/</text>
<text x="320.7" y="69.1">4</text>
<text x="336.2" y="167.4">INITIAL</text>
<text x="350" y="167.1">HOURS</text>
<text x="364.6" y="167.2">DATE</text>
<text x="325.2" y="171.3">CUT</text>
<text x="399.8" y="172.8">DIMENSIONAL</text>
<text x="325.1" y="175.8">VISUAL</text>
<text x="399.8" y="177.9">VISUAL</text>
<text x="325.5" y="180">DATE</text>
<text x="325.7" y="184.4">DATE</text>
<text x="399.8" y="183.1">DATE</text>
<text x="346" y="215">MISCELLANEOUS METALS FABRICATORAND ERECTORS</text>
<text x="346" y="218.6">623 BAUMGARDNER ROAD, LANCASTER, PA17603</text>
<text x="346" y="225.8">WWW.STEELFABENTERPRISES.COM</text>
<text x="346" y="222.2">TEL. (717)464-0330</text>
<text x="378.3" y="222.2">FAX (717)464-9464</text>
<text x="324.7" y="230.5">PROJECT OWNER : CK CAPITAL, LLC</text>
<text x="208.8" y="238.8">ALL RE-ENTRANT CUT</text>
<text x="324.7" y="235.1">PROJECT DESCRIPTION : CLEVELAND BROTHERS-MILESBURG</text>
<text x="324.9" y="239.5">PROJECTADDRESS : 1025N. EAGLE VALLY ROAD, HOWARD, PA16841</text>
<text x="208.8" y="242.5">TO BE</text>
<text x="218.4" y="242.5">&quot; RADIUSED (U.N.O)</text>
<text x="242.9" y="245.3">REV#</text>
<text x="252.7" y="245.3">DWN BY</text>
<text x="278.1" y="245.3">DESCRIPTION</text>
<text x="313.5" y="245.3">DATE</text>
<text x="324.9" y="244.2">CONTRACTOR : KINSLEY CONSTRUCTION, INC.</text>
<text x="208.5" y="247">WELDS : E70XX</text>
<text x="208.7" y="251.7">HOLES :</text>
<text x="224.2" y="251.8">&quot; DIA(U.N.O)</text>
<text x="242.9" y="249.9">A</text>
<text x="252.7" y="249.9">GSV</text>
<text x="264.9" y="249.9">ISSUED FORAPPROVAL</text>
<text x="309" y="249.9">Jun 11</text>
<text x="315.5" y="249.9">2025</text>
<text x="325.1" y="250">DRAWN BY : BAS</text>
<text x="358.2" y="250.5">DATE : 06-07-2025</text>
<text x="379.3" y="248.9">PROJ.</text>
<text x="407.2" y="250.5">REV #</text>
<text x="208.7" y="256.3">MAT'L :</text>
<text x="219.3" y="256.4">A36 (U.N.O)</text>
<text x="242.9" y="253.8">0</text>
<text x="252.7" y="253.8">GSV</text>
<text x="264.9" y="253.8">ISSUED FOR FABRICATION</text>
<text x="309" y="253.8">Jul 28</text>
<text x="315" y="253.8">2025</text>
<text x="325" y="257.6">CHECKED BY : GSV</text>
<text x="358.3" y="257.7">DATE : 06-09-2025</text>
<text x="379.3" y="252.5">NO. :</text>
<text x="379.5" y="255.9">DWG</text>
<text x="410.6" y="255.5">0</text>
<text x="208.6" y="260.7">CLEAN : SSPC-SP3</text>
<text x="324.9" y="262.9">DWG DESCRIPTION :</text>
<text x="350.4" y="263">BEAM DETAIL</text>
<text x="379.5" y="259.5">NO. :</text>
<text x="208.9" y="265">PAINT : SHOP PRIMER</text>
</g>
<g font-size="2.7">
<text x="336.1" y="189">THE INFORMATION NOTED HEREON THIS DRAWING IS THE</text>
<text x="336.1" y="195.4">NOTED BE USED WITHOUT WRITTEN CONSENT.</text>
<text x="336.1" y="192.2">PROPERTY OF STEEL FAB ENTERPRISES, INC.AND SHALL</text>
</g>
<g font-size="2.6">
<text x="215.9" y="241.8">1/</text>
<text x="217.4" y="242.7">2</text>
<text x="219.3" y="251.1">13/</text>
<text x="222" y="252.1">16</text>
</g>
<g font-size="2.5">
<text x="11.7" y="237.1" transform="rotate(-90 11.7 237.1)">03:32:19</text>
<text x="11.8" y="244.4" transform="rotate(-90 11.8 244.4)">2025</text>
<text x="11.8" y="250.1" transform="rotate(-90 11.8 250.1)">Jul 29</text>
<text x="11.9" y="265.8" transform="rotate(-90 11.9 265.8)">PRINTED ON</text>
</g>
</svg>
